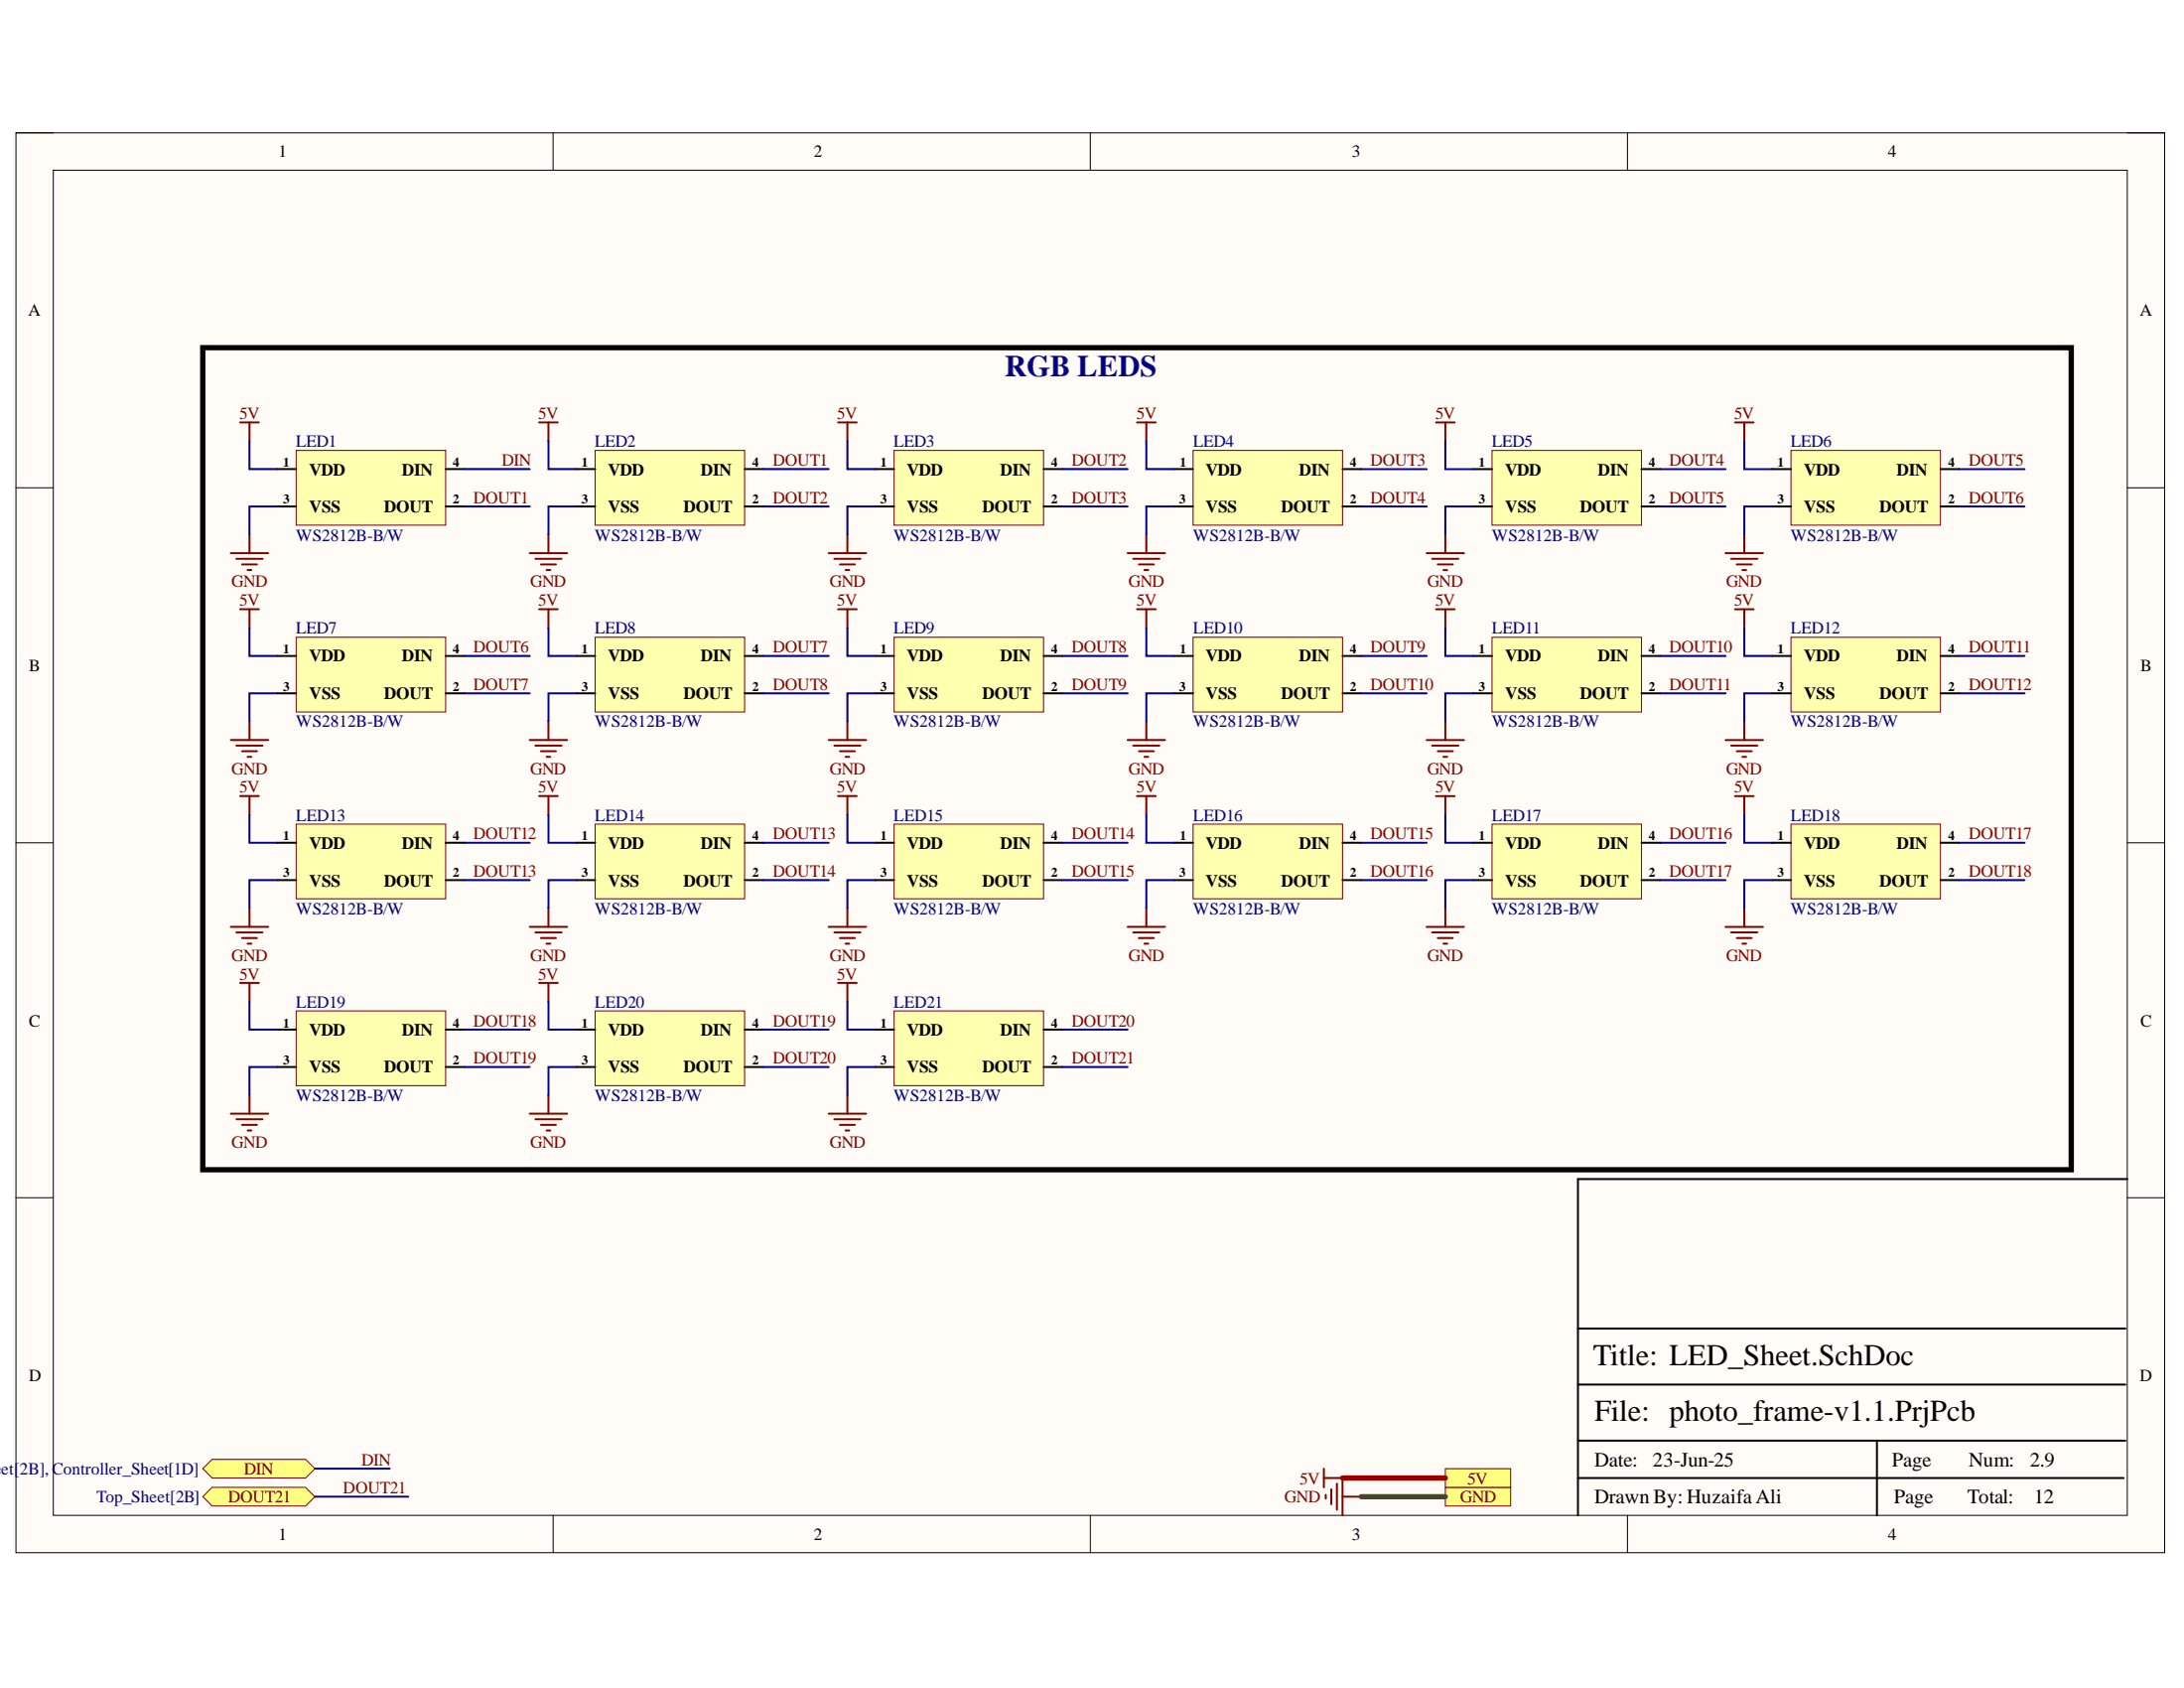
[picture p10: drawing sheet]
<svg xmlns="http://www.w3.org/2000/svg" width="279mm" height="216mm" viewBox="0 0 279 216" stroke-linecap="round" stroke-linejoin="round" font-family="sans-serif">
<path d="M2 17h274.9v181.6h-274.9z" fill-rule="evenodd" fill="#fffcf8"/>
<path d="M2 17h274.9v181.6h-274.9z" fill="none" stroke="#000" stroke-width=".13"/>
<path d="M6.8 21.8h265.3v172h-265.3z" fill-rule="evenodd" fill="#fffcf8"/>
<g fill="none" stroke="#000" stroke-width=".13">
<path d="M2 17h4.8M70.8 17v4.8M139.5 17v4.8M208.2 17v4.8M272.1 17h4.8v4.8M6.8 21.8h265.3v172h-265.3zM2 62.4h4.8M272.1 62.4h4.8M2 107.8h4.8M272.1 107.8h4.8M2 153.2h4.8M272.1 153.2h4.8"/>
<path d="M70.8 193.8v4.8M139.5 193.8v4.8M208.2 193.8v4.8M276.9 193.8v4.8"/>
</g>
<path d="M272.1 150.8h-70.2v43M201.9 177.1h70M201.9 169.9h70M201.9 189h69.8M201.9 184.3h70M240.1 184.3v9.5" fill="none" stroke="#000" stroke-width=".25"/>
<path d="M37.9 57.6h19.1v9.6h-19.1z" fill-rule="evenodd" fill="#ffffb0"/>
<path d="M37.9 57.6h19.1v9.6h-19.1z" fill="none" stroke="#800000" stroke-width=".13"/>
<path d="M35.5 60h2.4M57 60h2.4M35.5 64.8h2.4M57 64.8h2.4" fill="none" stroke="#000" stroke-width=".25"/>
<path d="M30.7 54h2.4M31.9 54v2.4M29.5 70.8h4.8M30.2 71.5h3.4M31 72.2h1.9M31.7 72.9h.5M31.9 68.4v2.4" fill="none" stroke="#800000" stroke-width=".25"/>
<path d="M25.9 187.8l1.2-1.1h12l1.2 1.1-1.2 1.2h-12z" fill-rule="evenodd" fill="#ffff80"/>
<path d="M25.9 187.8l1.2-1.1h12l1.2 1.1-1.2 1.2h-12z" fill="none" stroke="#800000" stroke-width=".13"/>
<path d="M169.6 191.2v.5M170.3 190.5v1.9M171 189.8v3.3M171.8 189v4.8M171.8 191.4h2.3" fill="none" stroke="#800000" stroke-width=".25"/>
<path d="M184.9 190.2h8.4v2.4h-8.4z" fill-rule="evenodd" fill="#ffff80"/>
<path d="M184.9 190.2h8.4v2.4h-8.4z" fill="none" stroke="#800000" stroke-width=".13"/>
<path d="M169.4 187.8v2.4M169.4 189h2.4" fill="none" stroke="#800000" stroke-width=".25"/>
<path d="M184.9 187.8h8.4v2.4h-8.4z" fill-rule="evenodd" fill="#ffff80"/>
<path d="M184.9 187.8h8.4v2.4h-8.4z" fill="none" stroke="#800000" stroke-width=".13"/>
<path d="M25.9 191.4l1.2-1.2h12l1.2 1.2-1.2 1.2h-12z" fill-rule="evenodd" fill="#ffff80"/>
<path d="M25.9 191.4l1.2-1.2h12l1.2 1.2-1.2 1.2h-12z" fill="none" stroke="#800000" stroke-width=".13"/>
<path d="M76.1 57.6h19.2v9.6h-19.2z" fill-rule="evenodd" fill="#ffffb0"/>
<path d="M76.1 57.6h19.2v9.6h-19.2z" fill="none" stroke="#800000" stroke-width=".13"/>
<path d="M73.7 60h2.4M95.3 60h2.4M73.7 64.8h2.4M95.3 64.8h2.4" fill="none" stroke="#000" stroke-width=".25"/>
<path d="M69 54h2.4M70.2 54v2.4M67.8 70.8h4.8M68.5 71.5h3.3M69.2 72.2h1.9M69.9 72.9h.5M70.2 68.4v2.4" fill="none" stroke="#800000" stroke-width=".25"/>
<path d="M114.4 57.6h19.1v9.6h-19.1z" fill-rule="evenodd" fill="#ffffb0"/>
<path d="M114.4 57.6h19.1v9.6h-19.1z" fill="none" stroke="#800000" stroke-width=".13"/>
<path d="M112 60h2.4M133.5 60h2.4M112 64.8h2.4M133.5 64.8h2.4" fill="none" stroke="#000" stroke-width=".25"/>
<path d="M107.2 54h2.4M108.4 54v2.4M106 70.8h4.8M106.7 71.5h3.4M107.5 72.2h1.9M108.2 72.9h.4M108.4 68.4v2.4" fill="none" stroke="#800000" stroke-width=".25"/>
<path d="M152.6 57.6h19.2v9.6h-19.2z" fill-rule="evenodd" fill="#ffffb0"/>
<path d="M152.6 57.6h19.2v9.6h-19.2z" fill="none" stroke="#800000" stroke-width=".13"/>
<path d="M150.2 60h2.4M150.2 64.8h2.4M171.8 60h2.3M171.8 64.8h2.3" fill="none" stroke="#000" stroke-width=".25"/>
<path d="M145.5 54h2.3M146.6 54v2.4M144.3 70.8h4.7M145 71.5h3.3M145.7 72.2h1.9M146.4 72.9h.5M146.6 68.4v2.4" fill="none" stroke="#800000" stroke-width=".25"/>
<path d="M190.9 57.6h19.1v9.6h-19.1z" fill-rule="evenodd" fill="#ffffb0"/>
<path d="M190.9 57.6h19.1v9.6h-19.1z" fill="none" stroke="#800000" stroke-width=".13"/>
<path d="M188.5 60h2.4M188.5 64.8h2.4M210 60h2.4M210 64.8h2.4" fill="none" stroke="#000" stroke-width=".25"/>
<path d="M183.7 54h2.4M184.9 54v2.4M182.5 70.8h4.8M183.2 71.5h3.4M183.9 72.2h2M184.7 72.9h.4M184.9 68.4v2.4" fill="none" stroke="#800000" stroke-width=".25"/>
<path d="M229.1 57.6h19.1v9.6h-19.1z" fill-rule="evenodd" fill="#ffffb0"/>
<path d="M229.1 57.6h19.1v9.6h-19.1z" fill="none" stroke="#800000" stroke-width=".13"/>
<path d="M226.7 60h2.4M226.7 64.8h2.4M248.2 60h2.4M248.2 64.8h2.4" fill="none" stroke="#000" stroke-width=".25"/>
<path d="M222 54h2.3M223.1 54v2.4M220.7 70.8h4.8M221.5 71.5h3.3M222.2 72.2h1.9M222.9 72.9h.5M223.1 68.4v2.4" fill="none" stroke="#800000" stroke-width=".25"/>
<path d="M37.9 81.5h19.1v9.6h-19.1z" fill-rule="evenodd" fill="#ffffb0"/>
<path d="M37.9 81.5h19.1v9.6h-19.1z" fill="none" stroke="#800000" stroke-width=".13"/>
<path d="M35.5 83.9h2.4M35.5 88.7h2.4M57 83.9h2.4M57 88.7h2.4" fill="none" stroke="#000" stroke-width=".25"/>
<path d="M30.7 77.9h2.4M31.9 77.9v2.4M29.5 94.7h4.8M30.2 95.4h3.4M31 96.1h1.9M31.7 96.8h.5M31.9 92.3v2.4" fill="none" stroke="#800000" stroke-width=".25"/>
<path d="M76.1 81.5h19.2v9.6h-19.2z" fill-rule="evenodd" fill="#ffffb0"/>
<path d="M76.1 81.5h19.2v9.6h-19.2z" fill="none" stroke="#800000" stroke-width=".13"/>
<path d="M73.7 83.9h2.4M73.7 88.7h2.4M95.3 83.9h2.4M95.3 88.7h2.4" fill="none" stroke="#000" stroke-width=".25"/>
<path d="M69 77.9h2.4M70.2 77.9v2.4M67.8 94.7h4.8M68.5 95.4h3.3M69.2 96.1h1.9M69.9 96.8h.5M70.2 92.3v2.4" fill="none" stroke="#800000" stroke-width=".25"/>
<path d="M114.4 81.5h19.1v9.6h-19.1z" fill-rule="evenodd" fill="#ffffb0"/>
<path d="M114.4 81.5h19.1v9.6h-19.1z" fill="none" stroke="#800000" stroke-width=".13"/>
<path d="M112 83.9h2.4M112 88.7h2.4M133.5 83.9h2.4M133.5 88.7h2.4" fill="none" stroke="#000" stroke-width=".25"/>
<path d="M107.2 77.9h2.4M108.4 77.9v2.4M106 94.7h4.8M106.7 95.4h3.4M107.5 96.1h1.9M108.2 96.8h.4M108.4 92.3v2.4" fill="none" stroke="#800000" stroke-width=".25"/>
<path d="M152.6 81.5h19.2v9.6h-19.2z" fill-rule="evenodd" fill="#ffffb0"/>
<path d="M152.6 81.5h19.2v9.6h-19.2z" fill="none" stroke="#800000" stroke-width=".13"/>
<path d="M150.2 83.9h2.4M150.2 88.7h2.4M171.8 83.9h2.3M171.8 88.7h2.3" fill="none" stroke="#000" stroke-width=".25"/>
<path d="M145.5 77.9h2.3M146.6 77.9v2.4M144.3 94.7h4.7M145 95.4h3.3M145.7 96.1h1.9M146.4 96.8h.5M146.6 92.3v2.4" fill="none" stroke="#800000" stroke-width=".25"/>
<path d="M190.9 81.5h19.1v9.6h-19.1z" fill-rule="evenodd" fill="#ffffb0"/>
<path d="M190.9 81.5h19.1v9.6h-19.1z" fill="none" stroke="#800000" stroke-width=".13"/>
<path d="M188.5 83.9h2.4M188.5 88.7h2.4M210 83.9h2.4M210 88.7h2.4" fill="none" stroke="#000" stroke-width=".25"/>
<path d="M183.7 77.9h2.4M184.9 77.9v2.4M182.5 94.7h4.8M183.2 95.4h3.4M183.9 96.1h2M184.7 96.8h.4M184.9 92.3v2.4" fill="none" stroke="#800000" stroke-width=".25"/>
<path d="M229.1 81.5h19.1v9.6h-19.1z" fill-rule="evenodd" fill="#ffffb0"/>
<path d="M229.1 81.5h19.1v9.6h-19.1z" fill="none" stroke="#800000" stroke-width=".13"/>
<path d="M226.7 83.9h2.4M226.7 88.7h2.4M248.2 83.9h2.4M248.2 88.7h2.4" fill="none" stroke="#000" stroke-width=".25"/>
<path d="M222 77.9h2.3M223.1 77.9v2.4" fill="none" stroke="#800000" stroke-width=".25"/>
<path d="M37.9 105.4h19.1v9.6h-19.1z" fill-rule="evenodd" fill="#ffffb0"/>
<path d="M37.9 105.4h19.1v9.6h-19.1z" fill="none" stroke="#800000" stroke-width=".13"/>
<path d="M35.5 107.8h2.4M35.5 112.6h2.4M57 107.8h2.4M57 112.6h2.4" fill="none" stroke="#000" stroke-width=".25"/>
<path d="M29.5 118.5h4.8M30.2 119.3h3.4M30.7 101.8h2.4M31 120h1.9M31.9 101.8v2.4M31.9 116.2v2.3M31.7 120.7h.5" fill="none" stroke="#800000" stroke-width=".25"/>
<path d="M76.1 105.4h19.2v9.6h-19.2z" fill-rule="evenodd" fill="#ffffb0"/>
<path d="M76.1 105.4h19.2v9.6h-19.2z" fill="none" stroke="#800000" stroke-width=".13"/>
<path d="M73.7 107.8h2.4M73.7 112.6h2.4M95.3 107.8h2.4M95.3 112.6h2.4" fill="none" stroke="#000" stroke-width=".25"/>
<path d="M67.8 118.5h4.8M68.5 119.3h3.3M69 101.8h2.4M69.2 120h1.9M70.2 101.8v2.4M70.2 116.2v2.3M69.9 120.7h.5" fill="none" stroke="#800000" stroke-width=".25"/>
<path d="M114.4 105.4h19.1v9.6h-19.1z" fill-rule="evenodd" fill="#ffffb0"/>
<path d="M114.4 105.4h19.1v9.6h-19.1z" fill="none" stroke="#800000" stroke-width=".13"/>
<path d="M112 107.8h2.4M112 112.6h2.4M133.5 107.8h2.4M133.5 112.6h2.4" fill="none" stroke="#000" stroke-width=".25"/>
<path d="M106 118.5h4.8M106.7 119.3h3.4M107.2 101.8h2.4M107.5 120h1.9M108.4 101.8v2.4M108.4 116.2v2.3M108.2 120.7h.4" fill="none" stroke="#800000" stroke-width=".25"/>
<path d="M152.6 105.4h19.2v9.6h-19.2z" fill-rule="evenodd" fill="#ffffb0"/>
<path d="M152.6 105.4h19.2v9.6h-19.2z" fill="none" stroke="#800000" stroke-width=".13"/>
<path d="M150.2 107.8h2.4M150.2 112.6h2.4M171.8 107.8h2.3M171.8 112.6h2.3" fill="none" stroke="#000" stroke-width=".25"/>
<path d="M144.3 118.5h4.7M145 119.3h3.3M145.5 101.8h2.3M145.7 120h1.9M146.6 101.8v2.4M146.6 116.2v2.3M146.4 120.7h.5" fill="none" stroke="#800000" stroke-width=".25"/>
<path d="M190.9 105.4h19.1v9.6h-19.1z" fill-rule="evenodd" fill="#ffffb0"/>
<path d="M190.9 105.4h19.1v9.6h-19.1z" fill="none" stroke="#800000" stroke-width=".13"/>
<path d="M188.5 107.8h2.4M188.5 112.6h2.4M210 107.8h2.4M210 112.6h2.4" fill="none" stroke="#000" stroke-width=".25"/>
<path d="M182.5 118.6h4.8M183.2 119.3h3.4M183.7 101.8h2.4M183.9 120h2M184.9 101.8v2.4M184.9 116.2v2.4M184.7 120.7h.4" fill="none" stroke="#800000" stroke-width=".25"/>
<path d="M229.1 105.4h19.1v9.6h-19.1z" fill-rule="evenodd" fill="#ffffb0"/>
<path d="M229.1 105.4h19.1v9.6h-19.1z" fill="none" stroke="#800000" stroke-width=".13"/>
<path d="M226.7 107.8h2.4M226.7 112.6h2.4M248.2 107.8h2.4M248.2 112.6h2.4" fill="none" stroke="#000" stroke-width=".25"/>
<path d="M220.7 118.6h4.8M221.5 119.3h3.3M222 101.8h2.3M222.2 120h1.9M223.1 101.8v2.4M223.1 116.2v2.4M222.9 120.7h.5" fill="none" stroke="#800000" stroke-width=".25"/>
<path d="M37.9 129.3h19.1v9.6h-19.1z" fill-rule="evenodd" fill="#ffffb0"/>
<path d="M37.9 129.3h19.1v9.6h-19.1z" fill="none" stroke="#800000" stroke-width=".13"/>
<path d="M35.5 131.7h2.4M35.5 136.5h2.4M57 131.7h2.4M57 136.5h2.4" fill="none" stroke="#000" stroke-width=".25"/>
<path d="M30.7 125.7h2.4M31.9 125.7v2.4M29.5 142.4h4.8M30.2 143.2h3.4M31 143.9h1.9M31.7 144.6h.5M31.9 140.1v2.3" fill="none" stroke="#800000" stroke-width=".25"/>
<path d="M76.1 129.3h19.2v9.6h-19.2z" fill-rule="evenodd" fill="#ffffb0"/>
<path d="M76.1 129.3h19.2v9.6h-19.2z" fill="none" stroke="#800000" stroke-width=".13"/>
<path d="M73.7 131.7h2.4M73.7 136.5h2.4M95.3 131.7h2.4M95.3 136.5h2.4" fill="none" stroke="#000" stroke-width=".25"/>
<path d="M69 125.7h2.4M70.2 125.7v2.4M67.8 142.4h4.8M68.5 143.2h3.3M69.2 143.9h1.9M69.9 144.6h.5M70.2 140.1v2.3" fill="none" stroke="#800000" stroke-width=".25"/>
<path d="M114.4 129.3h19.1v9.6h-19.1z" fill-rule="evenodd" fill="#ffffb0"/>
<path d="M114.4 129.3h19.1v9.6h-19.1z" fill="none" stroke="#800000" stroke-width=".13"/>
<path d="M112 131.7h2.4M112 136.5h2.4M133.5 131.7h2.4M133.5 136.5h2.4" fill="none" stroke="#000" stroke-width=".25"/>
<path d="M220.7 94.7h4.8M221.5 95.4h3.3M222.2 96.1h1.9M222.9 96.8h.5M223.1 92.3v2.4M107.2 125.7h2.4M108.4 125.7v2.4M106 142.4h4.8M106.7 143.2h3.4M107.5 143.9h1.9M108.2 144.6h.4M108.4 140.1v2.3" fill="none" stroke="#800000" stroke-width=".25"/>
<g fill="none" stroke="#000080" stroke-width=".25">
<path d="M31.9 56.4v3.6h3.6M59.4 60h8.4M70.2 56.4v3.6h3.5M97.7 60h8.3M108.4 56.4v3.6h3.6M135.9 60h8.4M146.6 56.4v3.6h3.6M184.9 56.4v3.6h3.6M223.1 56.4v3.6h3.6M35.5 64.8h-3.6v3.6M59.4 64.8h8.4M73.7 64.8h-3.5v3.6"/>
<path d="M97.7 64.8h8.3M112 64.8h-3.6v3.6M135.9 64.8h8.4M150.2 64.8h-3.6v3.6M174.1 60h8.4M174.1 64.8h8.4M188.5 64.8h-3.6v3.6M212.4 60h8.3M212.4 64.8h8.3M226.7 64.8h-3.6v3.6M250.6 60h8.4M250.6 64.8h8.4"/>
<path d="M31.9 80.3v3.6h3.6M35.5 88.7h-3.6v3.6M59.4 83.9h8.4M59.4 88.7h8.4M70.2 80.3v3.6h3.5M73.7 88.7h-3.5v3.6M97.7 83.9h8.3M97.7 88.7h8.3M108.4 80.3v3.6h3.6M112 88.7h-3.6v3.6M135.9 83.9h8.4M135.9 88.7h8.4"/>
<path d="M146.6 80.3v3.6h3.6M150.2 88.7h-3.6v3.6M174.1 83.9h8.4M174.1 88.7h8.4M184.9 80.3v3.6h3.6M188.5 88.7h-3.6v3.6M212.4 83.9h8.3M212.4 88.7h8.3M223.1 80.3v3.6h3.6M226.7 88.7h-3.6v3.6M250.6 83.9h8.4M250.6 88.7h8.4"/>
<path d="M31.9 104.2v3.6h3.6M35.5 112.6h-3.6v3.6M59.4 107.8h8.4M59.4 112.6h8.4M70.2 104.2v3.6h3.5M73.7 112.6h-3.5v3.6M97.7 107.8h8.3M97.7 112.6h8.3M108.4 104.2v3.6h3.6M112 112.6h-3.6v3.6M135.9 107.8h8.4M135.9 112.6h8.4"/>
<path d="M146.6 104.2v3.6h3.6M150.2 112.6h-3.6v3.6M174.1 107.8h8.4M174.1 112.6h8.4M184.9 104.2v3.6h3.6M188.5 112.6h-3.6v3.6M212.4 107.8h8.3M212.4 112.6h8.3M223.1 104.2v3.6h3.6M226.7 112.6h-3.6v3.6M250.6 107.8h8.4M250.6 112.6h8.4"/>
<path d="M31.9 128.1v3.6h3.6M35.5 136.5h-3.6v3.6M59.4 131.7h8.4M59.4 136.5h8.4M70.2 128.1v3.6h3.5M73.7 136.5h-3.5v3.6M97.7 131.7h8.3M97.7 136.5h8.3M108.4 128.1v3.6h3.6M112 136.5h-3.6v3.6M135.9 131.7h8.4M135.9 136.5h8.4"/>
<path d="M40.3 187.8h9.5M40.3 191.4h11.9"/>
</g>
<path d="M174.1 191.4h10.8" fill="none" stroke="#38761d" stroke-width=".68"/>
<path d="M171.8 189h13.1" fill="none" stroke="#980000" stroke-width=".68"/>
<path d="M25.9 44.5h239.1v105.1h-239.1z" fill="none" stroke="#000" stroke-width=".68"/>
<text font-size="3.9" fill="#0b0b8e" x="128.5" y="48.2">RGB LEDS</text>
<g font-size="3.9">
<text x="203.8" y="174.6">Title: LED_Sheet.SchDoc</text>
<text x="204" y="181.8">File: photo_frame-v1.1.PrjPcb</text>
</g>
<g font-size="2.6">
<text x="204" y="187.5">Date:</text>
<text x="211.4" y="187.5">23-Jun-25</text>
<text x="242" y="187.5">Page</text>
<text x="251.8" y="187.5">Num:</text>
<text x="259.7" y="187.5">2.9</text>
<text x="204" y="192.3">Drawn By: HuzaifaAli</text>
<text x="242.3" y="192.3">Page</text>
<text x="251.7" y="192.3">Total:</text>
<text x="260.2" y="192.3">12</text>
</g>
<g font-size="2.2">
<text x="35.6" y="20.1">1</text>
<text x="104.1" y="20.1">2</text>
<text x="172.9" y="20.1">3</text>
<text x="241.5" y="20.1">4</text>
<text x="3.6" y="40.4">A</text>
<text x="273.8" y="40.4">A</text>
<text x="39.6" y="60.8">VDD</text>
<text x="39.6" y="65.5">VSS</text>
<text x="49.1" y="65.5">DOUT</text>
<text x="51.4" y="60.8">DIN</text>
<text x="77.8" y="60.8">VDD</text>
<text x="77.8" y="65.5">VSS</text>
<text x="87.4" y="65.5">DOUT</text>
<text x="89.6" y="60.8">DIN</text>
<text x="116" y="60.8">VDD</text>
<text x="116" y="65.5">VSS</text>
<text x="125.7" y="65.5">DOUT</text>
<text x="128" y="60.8">DIN</text>
<text x="154.3" y="60.8">VDD</text>
<text x="154.3" y="65.5">VSS</text>
<text x="163.9" y="65.5">DOUT</text>
<text x="166.2" y="60.8">DIN</text>
<text x="192.6" y="60.8">VDD</text>
<text x="192.6" y="65.5">VSS</text>
<text x="202.1" y="65.5">DOUT</text>
<text x="204.4" y="60.8">DIN</text>
<text x="230.8" y="60.8">VDD</text>
<text x="230.8" y="65.5">VSS</text>
<text x="240.4" y="65.5">DOUT</text>
<text x="242.6" y="60.8">DIN</text>
<text x="3.7" y="85.8">B</text>
<text x="39.6" y="84.6">VDD</text>
<text x="39.6" y="89.4">VSS</text>
<text x="49.1" y="89.4">DOUT</text>
<text x="51.4" y="84.6">DIN</text>
<text x="77.8" y="84.6">VDD</text>
<text x="77.8" y="89.4">VSS</text>
<text x="87.4" y="89.4">DOUT</text>
<text x="89.6" y="84.6">DIN</text>
<text x="116" y="84.6">VDD</text>
<text x="116" y="89.4">VSS</text>
<text x="125.7" y="89.4">DOUT</text>
<text x="128" y="84.6">DIN</text>
<text x="154.3" y="84.6">VDD</text>
<text x="154.3" y="89.4">VSS</text>
<text x="163.9" y="89.4">DOUT</text>
<text x="166.2" y="84.6">DIN</text>
<text x="192.6" y="84.6">VDD</text>
<text x="192.6" y="89.4">VSS</text>
<text x="202.1" y="89.4">DOUT</text>
<text x="204.4" y="84.6">DIN</text>
<text x="230.8" y="84.6">VDD</text>
<text x="230.8" y="89.4">VSS</text>
<text x="240.4" y="89.4">DOUT</text>
<text x="242.6" y="84.6">DIN</text>
<text x="273.8" y="85.8">B</text>
<text x="39.6" y="108.6">VDD</text>
<text x="39.6" y="113.4">VSS</text>
<text x="49.1" y="113.4">DOUT</text>
<text x="51.4" y="108.6">DIN</text>
<text x="77.8" y="108.6">VDD</text>
<text x="77.8" y="113.4">VSS</text>
<text x="87.4" y="113.4">DOUT</text>
<text x="89.6" y="108.6">DIN</text>
<text x="116" y="108.6">VDD</text>
<text x="116" y="113.4">VSS</text>
<text x="125.7" y="113.4">DOUT</text>
<text x="128" y="108.6">DIN</text>
<text x="154.3" y="108.6">VDD</text>
<text x="154.3" y="113.4">VSS</text>
<text x="163.9" y="113.4">DOUT</text>
<text x="166.2" y="108.6">DIN</text>
<text x="192.6" y="108.6">VDD</text>
<text x="192.6" y="113.4">VSS</text>
<text x="202.1" y="113.4">DOUT</text>
<text x="204.4" y="108.6">DIN</text>
<text x="230.8" y="108.6">VDD</text>
<text x="230.8" y="113.4">VSS</text>
<text x="240.4" y="113.4">DOUT</text>
<text x="242.6" y="108.6">DIN</text>
<text x="3.7" y="131.3">C</text>
<text x="273.8" y="131.3">C</text>
<text x="39.6" y="132.5">VDD</text>
<text x="39.6" y="137.2">VSS</text>
<text x="49.1" y="137.2">DOUT</text>
<text x="51.4" y="132.5">DIN</text>
<text x="77.8" y="132.5">VDD</text>
<text x="77.8" y="137.2">VSS</text>
<text x="87.4" y="137.2">DOUT</text>
<text x="89.6" y="132.5">DIN</text>
<text x="116" y="132.5">VDD</text>
<text x="116" y="137.2">VSS</text>
<text x="125.7" y="137.2">DOUT</text>
<text x="128" y="132.5">DIN</text>
<text x="3.7" y="176.7">D</text>
<text x="273.8" y="176.7">D</text>
<text x="35.6" y="197">1</text>
<text x="104.1" y="197">2</text>
<text x="172.9" y="197">3</text>
<text x="241.5" y="197">4</text>
</g>
<g font-size="2.2" fill="#800000">
<text x="30.6" y="53.6">5V</text>
<text x="68.8" y="53.6">5V</text>
<text x="107.1" y="53.6">5V</text>
<text x="145.4" y="53.6">5V</text>
<text x="183.6" y="53.6">5V</text>
<text x="221.8" y="53.6">5V</text>
<text x="64.2" y="59.6">DIN</text>
<text x="98.9" y="59.6">DOUT1</text>
<text x="137.1" y="59.6">DOUT2</text>
<text x="175.3" y="59.6">DOUT3</text>
<text x="213.5" y="59.6">DOUT4</text>
<text x="251.8" y="59.6">DOUT5</text>
<text x="60.6" y="64.3">DOUT1</text>
<text x="98.9" y="64.3">DOUT2</text>
<text x="137.1" y="64.3">DOUT3</text>
<text x="175.3" y="64.3">DOUT4</text>
<text x="213.5" y="64.3">DOUT5</text>
<text x="251.8" y="64.3">DOUT6</text>
<text x="29.6" y="75.1">GND</text>
<text x="30.6" y="77.5">5V</text>
<text x="67.8" y="75.1">GND</text>
<text x="68.8" y="77.5">5V</text>
<text x="106.1" y="75.1">GND</text>
<text x="107.1" y="77.5">5V</text>
<text x="144.4" y="75.1">GND</text>
<text x="145.4" y="77.5">5V</text>
<text x="182.6" y="75.1">GND</text>
<text x="183.6" y="77.5">5V</text>
<text x="220.8" y="75.1">GND</text>
<text x="221.8" y="77.5">5V</text>
<text x="60.6" y="83.4">DOUT6</text>
<text x="98.9" y="83.4">DOUT7</text>
<text x="137.1" y="83.4">DOUT8</text>
<text x="175.3" y="83.4">DOUT9</text>
<text x="213.5" y="83.4">DOUT10</text>
<text x="251.8" y="83.4">DOUT11</text>
<text x="60.6" y="88.3">DOUT7</text>
<text x="98.9" y="88.3">DOUT8</text>
<text x="137.1" y="88.3">DOUT9</text>
<text x="175.3" y="88.3">DOUT10</text>
<text x="213.5" y="88.3">DOUT11</text>
<text x="251.8" y="88.3">DOUT12</text>
<text x="29.6" y="99">GND</text>
<text x="30.6" y="101.4">5V</text>
<text x="67.8" y="99">GND</text>
<text x="68.8" y="101.4">5V</text>
<text x="106.1" y="99">GND</text>
<text x="107.1" y="101.4">5V</text>
<text x="144.4" y="99">GND</text>
<text x="145.4" y="101.4">5V</text>
<text x="182.6" y="99">GND</text>
<text x="183.6" y="101.4">5V</text>
<text x="220.8" y="99">GND</text>
<text x="221.8" y="101.4">5V</text>
<text x="60.6" y="107.4">DOUT12</text>
<text x="98.9" y="107.4">DOUT13</text>
<text x="137.1" y="107.4">DOUT14</text>
<text x="175.3" y="107.4">DOUT15</text>
<text x="213.5" y="107.4">DOUT16</text>
<text x="251.8" y="107.4">DOUT17</text>
<text x="60.6" y="112.1">DOUT13</text>
<text x="98.9" y="112.1">DOUT14</text>
<text x="137.1" y="112.1">DOUT15</text>
<text x="175.3" y="112.1">DOUT16</text>
<text x="213.5" y="112.1">DOUT17</text>
<text x="251.8" y="112.1">DOUT18</text>
<text x="29.6" y="122.9">GND</text>
<text x="30.6" y="125.3">5V</text>
<text x="67.8" y="122.9">GND</text>
<text x="68.8" y="125.3">5V</text>
<text x="106.1" y="122.9">GND</text>
<text x="107.1" y="125.3">5V</text>
<text x="144.4" y="122.9">GND</text>
<text x="182.6" y="122.9">GND</text>
<text x="220.8" y="122.9">GND</text>
<text x="60.6" y="131.3">DOUT18</text>
<text x="98.9" y="131.3">DOUT19</text>
<text x="137.1" y="131.3">DOUT20</text>
<text x="60.6" y="136">DOUT19</text>
<text x="98.9" y="136">DOUT20</text>
<text x="137.1" y="136">DOUT21</text>
<text x="29.6" y="146.8">GND</text>
<text x="67.8" y="146.8">GND</text>
<text x="106.1" y="146.8">GND</text>
<text x="31.2" y="188.6">DIN</text>
<text x="43.9" y="191">DOUT21</text>
<text x="46.3" y="187.4">DIN</text>
<text x="166.3" y="189.8">5V</text>
<text x="187.7" y="189.8">5V</text>
<text x="29.2" y="192.2">DOUT21</text>
<text x="164.3" y="192.2">GND</text>
<text x="186.8" y="192.2">GND</text>
</g>
<g font-size="2.2" fill="#000080">
<text x="37.9" y="57.2">LED1</text>
<text x="76.1" y="57.2">LED2</text>
<text x="114.3" y="57.2">LED3</text>
<text x="152.6" y="57.2">LED4</text>
<text x="190.9" y="57.2">LED5</text>
<text x="229.1" y="57.2">LED6</text>
<text x="37.9" y="69.2">WS2812B-B/W</text>
<text x="76.1" y="69.2">WS2812B-B/W</text>
<text x="114.3" y="69.2">WS2812B-B/W</text>
<text x="152.6" y="69.2">WS2812B-B/W</text>
<text x="190.9" y="69.2">WS2812B-B/W</text>
<text x="229.1" y="69.2">WS2812B-B/W</text>
<text x="37.9" y="81.1">LED7</text>
<text x="76.1" y="81.1">LED8</text>
<text x="114.3" y="81.1">LED9</text>
<text x="152.6" y="81.1">LED10</text>
<text x="190.9" y="81.1">LED11</text>
<text x="229.1" y="81.1">LED12</text>
<text x="37.9" y="93">WS2812B-B/W</text>
<text x="76.1" y="93">WS2812B-B/W</text>
<text x="114.3" y="93">WS2812B-B/W</text>
<text x="152.6" y="93">WS2812B-B/W</text>
<text x="190.9" y="93">WS2812B-B/W</text>
<text x="229.1" y="93">WS2812B-B/W</text>
<text x="37.9" y="105">LED13</text>
<text x="76.1" y="105">LED14</text>
<text x="114.3" y="105">LED15</text>
<text x="152.6" y="105">LED16</text>
<text x="190.9" y="105">LED17</text>
<text x="229.1" y="105">LED18</text>
<text x="37.9" y="116.9">WS2812B-B/W</text>
<text x="76.1" y="116.9">WS2812B-B/W</text>
<text x="114.3" y="116.9">WS2812B-B/W</text>
<text x="152.6" y="116.9">WS2812B-B/W</text>
<text x="190.9" y="116.9">WS2812B-B/W</text>
<text x="229.1" y="116.9">WS2812B-B/W</text>
<text x="37.9" y="128.8">LED19</text>
<text x="76.1" y="128.8">LED20</text>
<text x="114.3" y="128.8">LED21</text>
<text x="37.9" y="140.9">WS2812B-B/W</text>
<text x="76.1" y="140.9">WS2812B-B/W</text>
<text x="114.3" y="140.9">WS2812B-B/W</text>
<text x="-.8" y="188.6">eet[</text>
<text x="2.5" y="188.6">2B], Controller_Sheet[1D]</text>
<text x="12.3" y="192.2">Top_Sheet[2B]</text>
</g>
<g font-size="1.7">
<text x="36.2" y="59.7">1</text>
<text x="57.9" y="59.7">4</text>
<text x="74.4" y="59.7">1</text>
<text x="96.2" y="59.7">4</text>
<text x="112.6" y="59.7">1</text>
<text x="134.5" y="59.7">4</text>
<text x="151" y="59.7">1</text>
<text x="172.7" y="59.7">4</text>
<text x="189.2" y="59.7">1</text>
<text x="210.9" y="59.7">4</text>
<text x="227.4" y="59.7">1</text>
<text x="249.2" y="59.7">4</text>
<text x="36.2" y="64.4">3</text>
<text x="57.9" y="64.4">2</text>
<text x="74.4" y="64.4">3</text>
<text x="96.2" y="64.4">2</text>
<text x="112.6" y="64.4">3</text>
<text x="134.5" y="64.4">2</text>
<text x="150.9" y="64.4">3</text>
<text x="172.7" y="64.4">2</text>
<text x="189.2" y="64.4">3</text>
<text x="210.9" y="64.4">2</text>
<text x="227.4" y="64.4">3</text>
<text x="249.2" y="64.4">2</text>
<text x="36.2" y="83.5">1</text>
<text x="57.9" y="83.5">4</text>
<text x="74.4" y="83.5">1</text>
<text x="96.2" y="83.5">4</text>
<text x="112.6" y="83.5">1</text>
<text x="134.5" y="83.5">4</text>
<text x="151" y="83.5">1</text>
<text x="172.7" y="83.5">4</text>
<text x="189.2" y="83.5">1</text>
<text x="210.9" y="83.5">4</text>
<text x="227.4" y="83.5">1</text>
<text x="249.2" y="83.5">4</text>
<text x="36.2" y="88.3">3</text>
<text x="57.9" y="88.3">2</text>
<text x="74.4" y="88.3">3</text>
<text x="96.2" y="88.3">2</text>
<text x="112.6" y="88.3">3</text>
<text x="134.5" y="88.3">2</text>
<text x="150.9" y="88.3">3</text>
<text x="172.7" y="88.3">2</text>
<text x="189.2" y="88.3">3</text>
<text x="210.9" y="88.3">2</text>
<text x="227.4" y="88.3">3</text>
<text x="249.2" y="88.3">2</text>
<text x="36.2" y="107.5">1</text>
<text x="57.9" y="107.5">4</text>
<text x="74.4" y="107.5">1</text>
<text x="96.2" y="107.5">4</text>
<text x="112.6" y="107.5">1</text>
<text x="134.5" y="107.5">4</text>
<text x="151" y="107.5">1</text>
<text x="172.7" y="107.5">4</text>
<text x="189.2" y="107.5">1</text>
<text x="210.9" y="107.5">4</text>
<text x="227.4" y="107.5">1</text>
<text x="249.2" y="107.5">4</text>
<text x="36.2" y="112.2">3</text>
<text x="57.9" y="112.2">2</text>
<text x="74.4" y="112.2">3</text>
<text x="96.2" y="112.2">2</text>
<text x="112.6" y="112.2">3</text>
<text x="134.5" y="112.2">2</text>
<text x="150.9" y="112.2">3</text>
<text x="172.7" y="112.2">2</text>
<text x="189.2" y="112.2">3</text>
<text x="210.9" y="112.2">2</text>
<text x="227.4" y="112.2">3</text>
<text x="249.2" y="112.2">2</text>
<text x="36.2" y="131.4">1</text>
<text x="57.9" y="131.4">4</text>
<text x="74.4" y="131.4">1</text>
<text x="96.2" y="131.4">4</text>
<text x="112.6" y="131.4">1</text>
<text x="134.5" y="131.4">4</text>
<text x="36.2" y="136.1">3</text>
<text x="57.9" y="136.1">2</text>
<text x="74.4" y="136.1">3</text>
<text x="96.2" y="136.1">2</text>
<text x="112.6" y="136.1">3</text>
<text x="134.5" y="136.1">2</text>
</g>
</svg>
